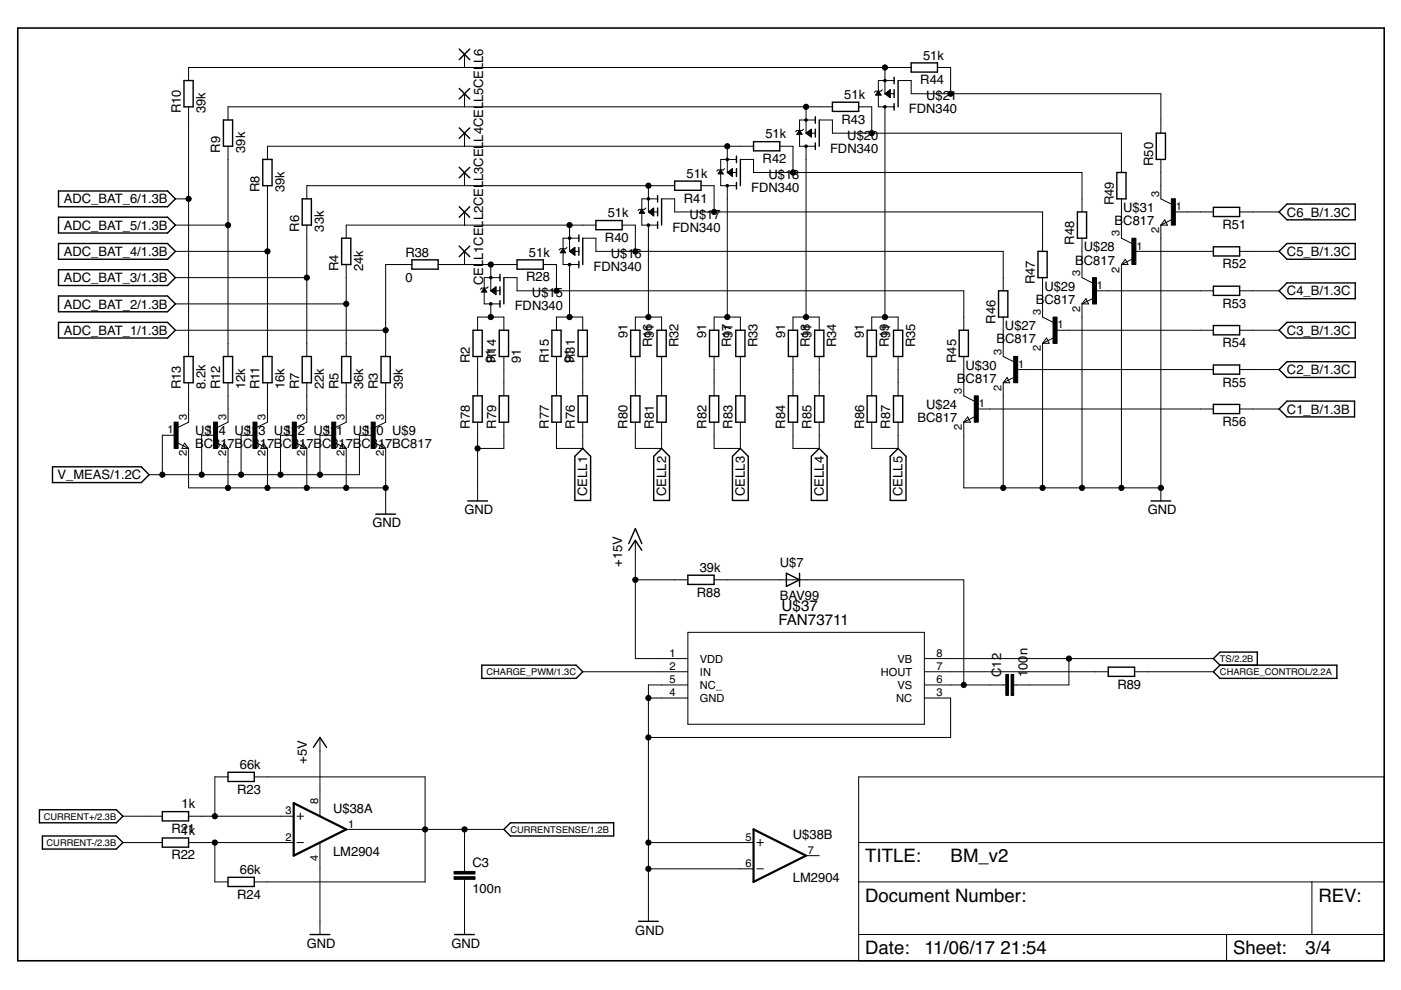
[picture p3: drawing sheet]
<svg xmlns="http://www.w3.org/2000/svg" width="297mm" height="210mm" viewBox="0 0 297 210" stroke-linecap="round" stroke-linejoin="round" font-family="sans-serif">
<g fill="none" stroke="#000" stroke-width=".3">
<path d="M39 17.1h2v5.5h-2zM97.4 18.8l2.2 2.2M97.4 10.4l2.2 2.2M99.6 18.8l-2.2 2.2M99.6 10.4l-2.2 2.2M189.6 16.4v1.4M189.6 19v1.7M190.4 17.1v5.5M193.2 13.3h5.6v2h-5.6zM47.4 25.4h1.9v5.6h-1.9zM55.7 33.8h2v5.6h-2zM97.4 35.5l2.2 2.2"/>
<path d="M97.4 27.1l2.2 2.2M99.6 35.5l-2.2 2.2M99.6 27.1l-2.2 2.2M143 38.4h5.6v1.9h-5.6zM156.1 33.1v1.4M156.1 35.8v1.6M156.1 38.7v1.4M157 33.8v5.6M159.8 30h5.5v2h-5.5zM172.9 24.7v1.4M172.9 27.4v1.7M172.9 30.3v1.4"/>
<path d="M173.7 25.4v5.6M176.5 21.7h5.6v1.9h-5.6zM189.6 22v1.3M236.8 36.6h1.9v5.6h-1.9zM245.2 28.2h1.9v5.6h-1.9zM12.4 40.5h23.1l1.7 1.7-1.7 1.6h-23.1zM12.4 46.1h23.1l1.7 1.6-1.7 1.7h-23.1zM12.4 51.6h23.1l1.7 1.7-1.7 1.7h-23.1zM12.4 57.2h23.1l1.7 1.7-1.7 1.6h-23.1zM64.1 42.2h1.9v5.5h-1.9zM72.4 50.5h2v5.6h-2zM87.3 55.1h5.6v2h-5.6z"/>
<path d="M97.4 52.2l2.2 2.2M97.4 43.8l2.2 2.3M99.6 52.2l-2.2 2.2M99.6 43.8l-2.2 2.3M106 58.2v1.4M106.8 58.9v5.5M109.6 55.1h5.6v2h-5.6zM122.7 49.8v1.4M122.7 52.5v1.6M122.7 55.4v1.4M123.5 50.5v5.6M126.3 46.8h5.6v1.9h-5.6z"/>
<path d="M139.4 41.5v1.3M139.4 44.1v1.7M139.4 47v1.4M140.3 42.2v5.5M220.1 53.3h1.9v5.6h-1.9zM228.4 44.9h2v5.6h-2zM257.3 44h5.5v1.9h-5.5zM257.3 52.3h5.5v2h-5.5zM271.2 53.3l1.7-1.7h14.4v3.4h-14.4zM271.2 44.9l1.7-1.6h14.4v3.3h-14.4zM12.4 68.3h23.1l1.7 1.7-1.7 1.7h-23.1zM12.4 62.8h23.1l1.7 1.6-1.7 1.7h-23.1z"/>
<path d="M39 75.6h2v5.6h-2zM47.4 75.6h1.9v5.6h-1.9zM55.7 75.6h2v5.6h-2zM64.1 75.6h1.9v5.6h-1.9zM72.4 75.6h2v5.6h-2zM80.8 75.6h1.9v5.6h-1.9zM100.3 70h1.9v5.6h-1.9zM105.9 70h1.9v5.6h-1.9zM106 60.8v1.7M106 63.7v1.4M117 70h2v5.6h-2zM122.6 70h1.9v5.6h-1.9z"/>
<path d="M133.7 70h2v5.6h-2zM139.3 70h1.9v5.6h-1.9zM150.4 70h2v5.6h-2zM156 70h1.9v5.6h-1.9zM167.2 70h1.9v5.6h-1.9zM172.7 70h2v5.6h-2zM183.9 70h1.9v5.6h-1.9zM189.4 70h2v5.6h-2zM203.4 70h1.9v5.6h-1.9zM211.7 61.7h2v5.5h-2zM257.3 60.7h5.5v1.9h-5.5zM257.3 69h5.5v2h-5.5z"/>
<path d="M257.3 77.4h5.5v1.9h-5.5zM271.2 70l1.7-1.7h14.4v3.4h-14.4zM271.2 61.7l1.7-1.7h14.4v3.3h-14.4zM272.9 76.7h14.4v3.3h-14.4l-1.7-1.6zM11.1 99h18.9l1.6 1.6-1.6 1.7h-18.9zM100.3 83.9h1.9v5.6h-1.9zM105.9 83.9h1.9v5.6h-1.9zM117 83.9h2v5.6h-2zM121.9 96.8l1.6-1.7 1.7 1.7v9.3h-3.3zM122.6 83.9h1.9v5.6h-1.9zM133.7 83.9h2v5.6h-2zM139.3 83.9h1.9v5.6h-1.9z"/>
<path d="M140.3 95.1l1.6 1.7v9.3h-3.3v-9.3zM150.4 83.9h2v5.6h-2zM155.3 96.8l1.7-1.7 1.6 1.7v9.3h-3.3zM156 83.9h1.9v5.6h-1.9zM167.2 83.9h1.9v5.6h-1.9zM172 96.8l1.7-1.7 1.7 1.7v9.3h-3.4zM172.7 83.9h2v5.6h-2zM183.9 83.9h1.9v5.6h-1.9zM188.7 96.8l1.7-1.7 1.7 1.7v9.3h-3.4zM189.4 83.9h2v5.6h-2zM257.3 85.7h5.5v2h-5.5zM271.2 86.7l1.7-1.7h14.3v3.4h-14.3z"/>
<path d="M79.7 109h4.2M99.2 106.2h4.2M133.3 116.7l1.4-2.1 1.4 2.1M133.3 115.3l1.4-3.2 1.4 3.2M244 106.2h4.2M145.8 122h5.6v1.9h-5.6zM166.7 121.5l2.8 1.4-2.8 1.4zM169.5 121.5v2.8M66.4 158.5l1.4-2.1 1.4 2.1M102.2 141h20l1.3 1.4-1.3 1.4h-20zM235 141.5h5.6v1.9h-5.6zM258.7 141l-1.4-1.4 1.4-1.3h7.9v2.7"/>
<path d="M258.7 141h24.7v2.8h-24.7l-1.4-1.4zM8.4 171.7h16.3l1.4 1.4-1.4 1.4h-16.3zM9 177.2h15.7l1.4 1.4-1.4 1.4h-15.7zM34.4 172.1h5.6v2h-5.6zM34.4 177.7h5.6v1.9h-5.6zM48.3 163.7h5.6v2h-5.6zM108.2 174.5h21.9v2.7h-21.9l-1.4-1.3zM48.3 186h5.6v2h-5.6zM65.7 198.1h4.2M96.4 198.1h4.2M135.4 195.3h4.2"/>
</g>
<g fill="none" stroke="#000" stroke-width=".21">
<path d="M98.5 11.5v2.8M98.5 19.9v2.7M185.9 19.9h.7M185.9 19.7h.6M186 19.6h.4M186.1 19.5h.2M186.2 19.3l.6 .9h-1.1zM187.1 19l-.3 .3h-1.1l-.3 .3M187.6 19.9h2M187.6 14.3v5.6M187.8 19.7h.9M188 19.6h.7"/>
<path d="M188.2 19.5h.5M188.4 19.3h.3M188.5 19.2h.2M188.7 19h.1M188.7 19l-1.1 .9M188.7 19v1.7l-1.1-.8M189.6 17.1h-3.4v5.5h3.4M190.4 17.1h2.8v2.8h52.9v8.3M193.2 14.3h-153.2v2.8M198.8 14.3h2.7v5.6M40 22.6v53M48.3 31v44.6"/>
<path d="M56.7 39.4v36.2M98.5 28.2v2.8M98.5 36.6v2.8M137.5 39.4v5.5M143 39.4h-78v2.8M148.6 39.4h2.8v5.5M152.3 36.8h1M152.4 36.7h.8M152.5 36.5h.6M152.6 36.4h.4M152.7 36.2h.3M152.7 36.1h.2"/>
<path d="M152.8 36l.6 .9h-1.1zM153.6 35.8l-.2 .2h-1.1l-.3 .3M154.2 36.6h1.9M154.2 31v5.6M154.2 39.4v27.8M154.2 36.6l1.1-.8v1.6zM154.3 36.7h1M154.3 36.5h1M154.5 36.8h.8M154.5 36.4h.8M154.6 36.9h.7M154.6 36.2h.7"/>
<path d="M154.8 36.1h.5M154.8 37.1h.5M155 37.2h.3M155 36h.3M155.2 37.3h.1M155.2 35.8h.1M156.1 33.8h-3.3v5.6h3.3M157 33.8h2.8v2.8h69.6v8.3M159.8 31h-103.1v2.8M165.3 31h2.8v5.6M169 28.4h1M169.1 28.3h.8"/>
<path d="M169.2 28.1h.6M169.3 28h.4M169.4 27.9h.2M169.5 27.7h.1M169.5 27.7l.6 .8h-1.1zM170.3 27.4l-.2 .3h-1.1l-.3 .2M170.9 28.2h2M170.9 22.6v5.6M170.9 31v36.2M170.9 28.2l1.1-.8v1.7zM171 28.1h1M171.1 28.4h.9"/>
<path d="M171.2 28h.8M171.3 28.5h.7M171.4 27.9h.6M171.5 28.7h.5M171.6 27.7h.4M171.7 28.8h.3M171.8 27.6h.2M171.9 28.9h.1M172 27.5h.1M172.9 25.4h-3.4v5.6h3.4M173.7 25.4h2.8v2.8h61.3v8.4M176.5 22.6h-128.2v2.8"/>
<path d="M182.1 22.6h2.7v5.6M185.8 20h.9M187.6 22.6v44.6M187.8 20h.9M188 20.1h.7M188.2 20.3h.5M188.3 20.4h.4M188.5 20.6h.2M188.7 20.7h.1M246.1 33.8v8.4l2.2 1.1M37.2 47.7h11.1M37.2 53.3h19.5"/>
<path d="M37.2 58.9h27.8M37.2 42.2h2.8M65 47.7v27.9M73.4 56.1v19.5M87.3 56.1h-5.5v19.5M92.9 56.1h16.7M98.5 44.9v2.8M98.5 53.3v2.8M104.1 56.1v5.6M106 58.9h-3.3v5.5h3.3M106.8 58.9h2.8v2.8h94.7v8.3M115.2 56.1h2.8v5.6"/>
<path d="M118.9 53.4h.9M119 53.3h.7M119.1 53.2h.6M119.2 53h.4M119.3 52.9h.2M119.4 52.8h.1M119.4 52.7l.5 .9h-1.1zM120.2 52.5l-.3 .2h-1.1l-.3 .3M120.8 53.3h1.9M120.8 47.7v5.6M120.8 56.1v11.1M120.8 53.3l1.1 .8"/>
<path d="M120.9 53.2h1M121 53.4h.9M121.1 53h.8M121.1 53.6h.8M121.3 52.9h.6M121.3 53.7h.6M121.5 52.8h.4M121.5 53.8h.4M121.7 52.6h.2M121.7 54h.2M121.8 52.5h.1M121.9 54.1h.1"/>
<path d="M121.9 52.5l-1.1 .8M121.9 52.5v1.6M122.7 50.5h-3.3v5.6h3.3M123.5 50.5h2.8v2.8h86.4v8.4M126.3 47.7h-52.9v2.8M131.9 47.7h2.8v5.6M135.6 45h.9M135.7 44.9h.7M135.8 44.8h.6M135.9 44.6h.3M136 44.5h.2M136.1 44.4l.6 .8h-1.2z"/>
<path d="M136.9 44.1l-.2 .3h-1.2l-.2 .3M137.5 47.7v19.5M137.5 44.9h1.9M137.5 44.9l1.1-.8v1.7zM137.5 44.9h1.1M137.6 45h1M137.7 44.8h.9M137.8 45.2h.8M137.9 44.6h.7M138 45.3h.6M138.1 44.5h.5M138.2 45.4h.4"/>
<path d="M138.2 44.4h.4M138.3 45.6h.3M138.4 44.2h.2M138.5 45.7h.1M139.4 42.2h-3.3v5.5h3.3M140.3 42.2h2.7v2.7h78v8.4M221 58.9v8.3l2.3 1.1M229.4 50.5v8.4l2.2 1.1M237.8 42.2v8.3l2.2 1.1M237.8 56.1v47.3M238.6 55l.6 1.1h-1.4zM240 55l-2.2 1.1"/>
<path d="M240.6 53.3h16.7M246.1 47.7v58.5M247 46.6l.5 1.1h-1.4zM248.3 46.6l-2.2 1.1M248.9 44.9h8.4M262.8 53.3h8.4M262.8 44.9h8.4M37.2 70h44.6M37.2 64.4h36.2M101.3 70v-2.8h5.5v2.8M101.3 75.6v8.3M102.2 61.8h.9"/>
<path d="M102.3 61.7h.8M102.3 61.6h.7M102.4 61.4h.5M102.5 61.3h.3M102.6 61.2h.1M102.7 61.1l.5 .8h-1.1zM103.5 60.8l-.3 .3h-1.1l-.3 .3M104.1 61.7h1.9M104.1 64.4v2.8M104.1 61.7l1.1-.9v1.7zM104.1 61.7h1.1M104.2 61.6h1"/>
<path d="M104.3 61.8h.9M104.4 61.4h.8M104.5 62h.7M104.5 61.3h.7M104.6 62.1h.6M104.7 61.2h.5M104.8 62.2h.4M104.9 61h.3M105 62.4h.2M105.1 60.9h.1M106.8 75.6v8.3M118 70v-2.8h5.5v2.8"/>
<path d="M118 75.6v8.3M123.5 75.6v8.3M134.7 70v-2.8h5.6v2.8M134.7 75.6v8.3M140.3 75.6v8.3M151.4 70v-2.8h5.6v2.8M151.4 75.6v8.3M157 75.6v8.3M168.1 70v-2.8h5.6v2.8M168.1 75.6v8.3M173.7 75.6v8.3M184.8 70v-2.8h5.6v2.8"/>
<path d="M184.8 75.6v8.3M190.4 75.6v8.3M204.3 75.6v8.3l2.3 1.1M212.7 67.2v8.4l2.2 1.1M215.5 78.4h41.8M221 72.8v30.6M221.9 71.7l.5 1.1h-1.4zM223.3 71.7l-2.3 1.1M223.8 70h33.5M229.4 64.4v39M230.3 63.3l.5 1.1h-1.4zM231.6 63.3l-2.2 1.1"/>
<path d="M232.2 61.7h25.1M262.8 70h8.4M262.8 61.7h8.4M262.8 78.4h8.4M37.2 92.3h-2.8v8.3M37.8 94l2.2 1.1M39.1 94l.9 1.1h-1.4zM40 81.2v8.3l-2.2 1.1M40 95.1v8.3h41.8M45.6 92.3h-2.8v8.3M46.1 94l2.2 1.1M47.5 94l.8 1.1h-1.4z"/>
<path d="M48.3 81.2v8.3l-2.2 1.1M48.3 95.1v8.3M53.9 92.3h-2.8v8.3M54.5 94l2.2 1.1M55.9 94l.8 1.1h-1.4zM56.7 81.2v8.3l-2.2 1.1M56.7 95.1v8.3M62.3 92.3h-2.8v8.3M62.8 94l2.2 1.1M64.2 94l.8 1.1h-1.3zM65 81.2v8.3l-2.2 1.1M65 95.1v8.3"/>
<path d="M70.6 92.3h-2.8v8.3M71.2 94l2.2 1.1M72.6 94l.8 1.1h-1.4zM73.4 81.2v8.3l-2.2 1.1M73.4 95.1v8.3M79 92.3h-2.8v8.3h-44.6M79.5 94l2.3 1.1M80.9 94l.9 1.1h-1.4zM81.8 81.2v8.3l-2.3 1.1M81.8 95.1v13.9M101.3 89.5v16.7M106.8 89.5v5.6h-5.5"/>
<path d="M118 89.5v5.6h5.5v-5.6M134.7 89.5v5.6h5.6v-5.6M151.4 89.5v5.6h5.6v-5.6M168.1 89.5v5.6h5.6v-5.6M184.8 89.5v5.6h5.6v-5.6M204.3 89.5v13.9h41.8M205.2 88.4l.5 1.1h-1.4zM206.6 88.4l-2.3 1.1M207.1 86.7h50.2M212.7 81.2v22.2M213.5 80l.6 1.2h-1.4zM214.9 80l-2.2 1.2"/>
<path d="M262.8 86.7h8.4M134.7 114.6v25h11.1M134.7 122.9h11.1M145.8 134.1h50.2v19.5h-50.2zM151.4 122.9h52.9v22.3M196 139.6h61.3M226.6 139.6v5.6h-11.7M67.8 156.4v16.7M123.5 142.4h22.3M137.5 148h8.3M145.8 145.2h-8.3v50.1M196 145.2h17.3"/>
<path d="M196 142.4h39M196 148h5.5v8.4h-64M240.6 142.4h16.7M26.1 173.1h8.3M26.1 178.6h8.3M40 173.1h22.3M40 178.6h22.3M45.6 178.6v8.4h2.7M48.3 164.7h-2.7v8.4M53.9 164.7h36.2v22.3h-36.2M63 173.1h1.3M63 178.6h1.3"/>
<path d="M63.7 172.4v1.4M67.8 178.6v19.5M73.4 175.9h33.4M98.5 175.9v8.9M137.5 178.6h22.3M160.5 178.6h1.4M161.2 177.9v1.4M182.1 178.6h111.4M182.1 164.7h111.4v39h-111.4zM98.5 186.4v11.7M137.5 184.2h22.3M160.5 184.2h1.4"/>
<path d="M170.9 181.4h2.8M182.1 187h111.4M182.1 198.1h111.4M260.1 198.1v5.6M278.2 187v11.1"/>
</g>
<g fill="#000" stroke="#000" stroke-width=".21">
<path d="M231.6 58.9h.9v5.6h-.9zM240 50.5h.8v5.6h-.8zM248.3 42.1h.9v5.6h-.9zM214.9 75.6h.9v5.6h-.9zM223.3 67.2h.8v5.6h-.8zM36.9 89.5h.9v5.6h-.9zM45.3 89.5h.8v5.6h-.8zM53.6 89.5h.9v5.6h-.9zM62 89.5h.8v5.6h-.8zM70.3 89.5h.9v5.6h-.9zM78.7 89.5h.8v5.6h-.8zM206.6 83.9h.8v5.6h-.8z"/>
<path d="M213.3 143h.5v4.4h-.5zM214.4 143h.5v4.4h-.5zM96.3 185.9h4.4v.5h-4.4zM96.3 184.8h4.4v.5h-4.4z"/>
</g>
<path d="M62.3 170.3l11.1 5.6-11.1 5.5zM159.8 175.9l11.1 5.5-11.1 5.6z" fill="none" stroke="#000" stroke-width=".47"/>
<g fill="#000" stroke="#000" stroke-width=".21">
<circle cx="187.6" cy="14.3" r=".55"/>
<circle cx="187.6" cy="17.1" r=".28"/>
<circle cx="201.5" cy="19.9" r=".55"/>
<circle cx="137.5" cy="39.4" r=".55"/>
<circle cx="154.2" cy="31" r=".55"/>
<circle cx="154.2" cy="33.8" r=".28"/>
<circle cx="154.2" cy="39.4" r=".28"/>
<circle cx="168.1" cy="36.6" r=".55"/>
<circle cx="170.9" cy="22.6" r=".55"/>
<circle cx="170.9" cy="25.4" r=".28"/>
<circle cx="170.9" cy="31" r=".28"/>
<circle cx="184.8" cy="28.2" r=".55"/>
<circle cx="187.6" cy="22.6" r=".28"/>
<circle cx="40" cy="42.2" r=".55"/>
<circle cx="48.3" cy="47.7" r=".55"/>
<circle cx="56.7" cy="53.3" r=".55"/>
<circle cx="65" cy="58.9" r=".55"/>
<circle cx="104.1" cy="56.1" r=".55"/>
<circle cx="104.1" cy="58.9" r=".28"/>
<circle cx="120.8" cy="47.7" r=".55"/>
<circle cx="120.8" cy="50.5" r=".28"/>
<circle cx="120.8" cy="56.1" r=".28"/>
<circle cx="134.7" cy="53.3" r=".55"/>
<circle cx="137.5" cy="47.7" r=".28"/>
<circle cx="137.5" cy="42.2" r=".28"/>
<circle cx="151.4" cy="44.9" r=".55"/>
<circle cx="73.4" cy="64.4" r=".55"/>
<circle cx="81.8" cy="70" r=".55"/>
<circle cx="104.1" cy="67.2" r=".55"/>
<circle cx="104.1" cy="64.4" r=".28"/>
<circle cx="118" cy="61.7" r=".55"/>
<circle cx="120.8" cy="67.2" r=".55"/>
<circle cx="137.5" cy="67.2" r=".55"/>
<circle cx="154.2" cy="67.2" r=".55"/>
<circle cx="170.9" cy="67.2" r=".55"/>
<circle cx="187.6" cy="67.2" r=".55"/>
<circle cx="101.3" cy="95.1" r=".55"/>
<circle cx="34.4" cy="100.6" r=".55"/>
<circle cx="42.8" cy="100.6" r=".55"/>
<circle cx="48.3" cy="103.4" r=".55"/>
<circle cx="51.1" cy="100.6" r=".55"/>
<circle cx="56.7" cy="103.4" r=".55"/>
<circle cx="59.5" cy="100.6" r=".55"/>
<circle cx="65" cy="103.4" r=".55"/>
<circle cx="67.8" cy="100.6" r=".55"/>
<circle cx="73.4" cy="103.4" r=".55"/>
<circle cx="81.8" cy="103.4" r=".55"/>
<circle cx="212.7" cy="103.4" r=".55"/>
<circle cx="221" cy="103.4" r=".55"/>
<circle cx="229.4" cy="103.4" r=".55"/>
<circle cx="237.8" cy="103.4" r=".55"/>
<circle cx="246.1" cy="103.4" r=".55"/>
<circle cx="134.7" cy="122.9" r=".55"/>
<circle cx="226.6" cy="139.6" r=".55"/>
<circle cx="137.5" cy="148" r=".55"/>
<circle cx="137.5" cy="156.4" r=".55"/>
<circle cx="204.3" cy="145.2" r=".55"/>
<circle cx="45.6" cy="173.1" r=".55"/>
<circle cx="45.6" cy="178.6" r=".55"/>
<circle cx="90.1" cy="175.9" r=".55"/>
<circle cx="98.5" cy="175.9" r=".55"/>
<circle cx="137.5" cy="178.6" r=".55"/>
<circle cx="137.5" cy="184.2" r=".55"/>
</g>
<path d="M3.8 5.9h289.7v197.8h-289.7z" fill="none" stroke="#000" stroke-width=".34"/>
<g font-size="3.9">
<text x="183.4" y="182.8">TITLE:</text>
<text x="201.6" y="182.8">BM_v2</text>
<text x="183.4" y="191.2">Document Number:</text>
<text x="279.6" y="191.2">REV:</text>
<text x="183.4" y="202.3">Date:</text>
<text x="196" y="202.3">11/06/17</text>
<text x="212.1" y="202.3">21:54</text>
<text x="261.4" y="202.3">Sheet:</text>
<text x="276.8" y="202.3">3/4</text>
</g>
<g font-size="3.2">
<text x="165.7" y="129.6">U$37</text>
<text x="165" y="132.4">FAN73711</text>
</g>
<g font-size="2.8">
<text x="195.1" y="17.9">R44</text>
<text x="195.7" y="12.6">51k</text>
<text x="179" y="21">51k</text>
<text x="196.4" y="21.3">U$21</text>
<text x="38.3" y="24" transform="rotate(-90 38.3 24)">R10</text>
<text x="43.6" y="24" transform="rotate(-90 43.6 24)">39k</text>
<text x="162.3" y="29.3">51k</text>
<text x="178.4" y="26.2">R43</text>
<text x="179.6" y="29.6">U$20</text>
<text x="192.7" y="24">FDN340</text>
<text x="46.7" y="32.4" transform="rotate(-90 46.7 32.4)">R9</text>
<text x="52" y="32.4" transform="rotate(-90 52 32.4)">39k</text>
<text x="161.7" y="34.6">R42</text>
<text x="176" y="32.4">FDN340</text>
<text x="244.5" y="35.2" transform="rotate(-90 244.5 35.2)">R50</text>
<text x="55.1" y="40.8" transform="rotate(-90 55.1 40.8)">R8</text>
<text x="60.3" y="40.8" transform="rotate(-90 60.3 40.8)">39k</text>
<text x="145.6" y="37.7">51k</text>
<text x="159.3" y="40.8">FDN340</text>
<text x="162.9" y="38">U$18</text>
<text x="13.6" y="43.1">ADC_BAT_6/1.3B</text>
<text x="128.9" y="46.1">51k</text>
<text x="145" y="43">R41</text>
<text x="146.2" y="46.3">U$17</text>
<text x="236.1" y="43.5" transform="rotate(-90 236.1 43.5)">R49</text>
<text x="236.3" y="47.7">B</text>
<text x="238.1" y="44.9">U$31</text>
<text x="238.2" y="47.7">C817</text>
<text x="272.9" y="45.9">C6_B/1.3C</text>
<text x="13.6" y="48.7">ADC_BAT_5/1.3B</text>
<text x="63.4" y="49.1" transform="rotate(-90 63.4 49.1)">R6</text>
<text x="68.7" y="49.1" transform="rotate(-90 68.7 49.1)">33k</text>
<text x="128.3" y="51.3">R40</text>
<text x="142.6" y="49.1">FDN340</text>
<text x="227.8" y="51.9" transform="rotate(-90 227.8 51.9)">R48</text>
<text x="229.8" y="53.3">U$28</text>
<text x="259.2" y="48.5">R51</text>
<text x="13.6" y="59.8">ADC_BAT_3/1.3B</text>
<text x="13.6" y="54.3">ADC_BAT_4/1.3B</text>
<text x="71.8" y="57.5" transform="rotate(-90 71.8 57.5)">R4</text>
<text x="77" y="57.5" transform="rotate(-90 77 57.5)">24k</text>
<text x="85.9" y="59.7">0</text>
<text x="85.9" y="54.4">R38</text>
<text x="111.6" y="59.7">R28</text>
<text x="112.1" y="54.4">51k</text>
<text x="125.8" y="57.5">FDN340</text>
<text x="129.5" y="54.7">U$16</text>
<text x="228" y="56.1">B</text>
<text x="229.8" y="56.1">C817</text>
<text x="259.2" y="56.9">R52</text>
<text x="272.9" y="54.3">C5_B/1.3C</text>
<text x="13.6" y="65.4">ADC_BAT_2/1.3B</text>
<text x="102.5" y="60.4" transform="rotate(-90 102.5 60.4)">CELL1CELL2CELL3CELL4CELL5CELL6</text>
<text x="109.1" y="65.8">FDN340</text>
<text x="112.8" y="63">U$15</text>
<text x="219.4" y="60.3" transform="rotate(-90 219.4 60.3)">R47</text>
<text x="219.6" y="64.4">B</text>
<text x="221.4" y="61.7">U$29</text>
<text x="221.4" y="64.4">C817</text>
<text x="259.2" y="65.2">R53</text>
<text x="272.9" y="62.6">C4_B/1.3C</text>
<text x="13.6" y="71">ADC_BAT_1/1.3B</text>
<text x="133" y="71.7" transform="rotate(-90 133 71.7)">91</text>
<text x="138.3" y="71.7" transform="rotate(-90 138.3 71.7)">11</text>
<text x="149.7" y="71.7" transform="rotate(-90 149.7 71.7)">91</text>
<text x="155" y="71.7" transform="rotate(-90 155 71.7)">11</text>
<text x="166.4" y="71.7" transform="rotate(-90 166.4 71.7)">91</text>
<text x="171.7" y="71.7" transform="rotate(-90 171.7 71.7)">11</text>
<text x="183.2" y="71.7" transform="rotate(-90 183.2 71.7)">91</text>
<text x="188.4" y="71.7" transform="rotate(-90 188.4 71.7)">11</text>
<text x="211.1" y="68.6" transform="rotate(-90 211.1 68.6)">R46</text>
<text x="213.1" y="70">U$27</text>
<text x="272.9" y="71">C3_B/1.3C</text>
<text x="99.6" y="77" transform="rotate(-90 99.6 77)">R2</text>
<text x="104.9" y="77" transform="rotate(-90 104.9 77)">91</text>
<text x="105.2" y="77" transform="rotate(-90 105.2 77)">R14</text>
<text x="110.5" y="77" transform="rotate(-90 110.5 77)">91</text>
<text x="116.3" y="77" transform="rotate(-90 116.3 77)">R15</text>
<text x="121.6" y="77" transform="rotate(-90 121.6 77)">91</text>
<text x="121.9" y="77" transform="rotate(-90 121.9 77)">R31</text>
<text x="138.3" y="73.7" transform="rotate(-90 138.3 73.7)">R96</text>
<text x="143.9" y="73.7" transform="rotate(-90 143.9 73.7)">R32</text>
<text x="155" y="73.7" transform="rotate(-90 155 73.7)">R97</text>
<text x="160.6" y="73.7" transform="rotate(-90 160.6 73.7)">R33</text>
<text x="171.7" y="73.7" transform="rotate(-90 171.7 73.7)">R98</text>
<text x="177.3" y="73.7" transform="rotate(-90 177.3 73.7)">R34</text>
<text x="188.4" y="73.7" transform="rotate(-90 188.4 73.7)">R99</text>
<text x="194" y="73.7" transform="rotate(-90 194 73.7)">R35</text>
<text x="202.7" y="77" transform="rotate(-90 202.7 77)">R45</text>
<text x="211.3" y="72.8">B</text>
<text x="213.1" y="72.8">C817</text>
<text x="259.2" y="73.6">R54</text>
<text x="38.3" y="82.5" transform="rotate(-90 38.3 82.5)">R13</text>
<text x="43.6" y="82.5" transform="rotate(-90 43.6 82.5)">8.2k</text>
<text x="46.7" y="82.5" transform="rotate(-90 46.7 82.5)">R12</text>
<text x="52" y="82.5" transform="rotate(-90 52 82.5)">12k</text>
<text x="55.1" y="82.5" transform="rotate(-90 55.1 82.5)">R11</text>
<text x="60.3" y="82.5" transform="rotate(-90 60.3 82.5)">16k</text>
<text x="63.4" y="82.5" transform="rotate(-90 63.4 82.5)">R7</text>
<text x="68.7" y="82.5" transform="rotate(-90 68.7 82.5)">22k</text>
<text x="71.8" y="82.5" transform="rotate(-90 71.8 82.5)">R5</text>
<text x="77" y="82.5" transform="rotate(-90 77 82.5)">36k</text>
<text x="80.1" y="82.5" transform="rotate(-90 80.1 82.5)">R3</text>
<text x="85.4" y="82.5" transform="rotate(-90 85.4 82.5)">39k</text>
<text x="202.9" y="81.2">B</text>
<text x="204.7" y="78.4">U$30</text>
<text x="204.7" y="81.2">C817</text>
<text x="259.2" y="82">R55</text>
<text x="272.9" y="79.3">C2_B/1.3C</text>
<text x="194.5" y="89.5">BC817</text>
<text x="196.4" y="86.7">U$24</text>
<text x="272.9" y="87.7">C1_B/1.3B</text>
<text x="41.4" y="95.1">B</text>
<text x="41.4" y="92.3">U</text>
<text x="43.2" y="95.1">C8</text>
<text x="43.4" y="92.3">$1</text>
<text x="46.4" y="92.3">4 U</text>
<text x="46.7" y="95.1">17B</text>
<text x="51.6" y="95.1">C8</text>
<text x="51.7" y="92.3">$1</text>
<text x="54.8" y="92.3">3 U</text>
<text x="55.1" y="95.1">17B</text>
<text x="59.9" y="95.1">C8</text>
<text x="60.1" y="92.3">$1</text>
<text x="63.1" y="92.3">2 U</text>
<text x="63.4" y="95.1">17B</text>
<text x="68.3" y="95.1">C8</text>
<text x="68.4" y="92.3">$1</text>
<text x="71.3" y="92.3">1</text>
<text x="71.8" y="95.1">17B</text>
<text x="74.8" y="92.3">U</text>
<text x="76.6" y="95.1">C8</text>
<text x="76.8" y="92.3">$1</text>
<text x="79.9" y="92.3">0 U$9</text>
<text x="80.2" y="95.1">17BC817</text>
<text x="99.6" y="90.9" transform="rotate(-90 99.6 90.9)">R78</text>
<text x="105.2" y="90.9" transform="rotate(-90 105.2 90.9)">R79</text>
<text x="116.3" y="90.9" transform="rotate(-90 116.3 90.9)">R77</text>
<text x="121.9" y="90.9" transform="rotate(-90 121.9 90.9)">R76</text>
<text x="133.1" y="90.9" transform="rotate(-90 133.1 90.9)">R80</text>
<text x="138.6" y="90.9" transform="rotate(-90 138.6 90.9)">R81</text>
<text x="149.8" y="90.9" transform="rotate(-90 149.8 90.9)">R82</text>
<text x="155.3" y="90.9" transform="rotate(-90 155.3 90.9)">R83</text>
<text x="166.5" y="90.9" transform="rotate(-90 166.5 90.9)">R84</text>
<text x="172.1" y="90.9" transform="rotate(-90 172.1 90.9)">R85</text>
<text x="183.2" y="90.9" transform="rotate(-90 183.2 90.9)">R86</text>
<text x="188.8" y="90.9" transform="rotate(-90 188.8 90.9)">R87</text>
<text x="259.2" y="90.3">R56</text>
<text x="12.2" y="101.6">V_MEAS/1.2C</text>
<text x="124.5" y="105.2" transform="rotate(-90 124.5 105.2)">CELL1</text>
<text x="141.2" y="105.2" transform="rotate(-90 141.2 105.2)">CELL2</text>
<text x="158" y="105.2" transform="rotate(-90 158 105.2)">CELL3</text>
<text x="174.7" y="105.2" transform="rotate(-90 174.7 105.2)">CELL4</text>
<text x="191.4" y="105.2" transform="rotate(-90 191.4 105.2)">CELL5</text>
<text x="79" y="111.8">GND</text>
<text x="98.5" y="109">GND</text>
<text x="243.3" y="109">GND</text>
<text x="131.9" y="120.1" transform="rotate(-90 131.9 120.1)">+15V</text>
<text x="148.4" y="121.3">39k</text>
<text x="165.3" y="120.1">U$7</text>
<text x="147.8" y="126.5">R88</text>
<text x="165.3" y="127.1">BAV99</text>
<text x="212.3" y="143.5" transform="rotate(-90 212.3 143.5)">C12</text>
<text x="217.8" y="143.5" transform="rotate(-90 217.8 143.5)">1</text>
<text x="217.8" y="142" transform="rotate(-90 217.8 142)">00</text>
<text x="217.8" y="139" transform="rotate(-90 217.8 139)">n</text>
<text x="236.9" y="146">R89</text>
<text x="65.1" y="161.9" transform="rotate(-90 65.1 161.9)">+5V</text>
<text x="50.9" y="163">66k</text>
<text x="38.5" y="171.4">1k</text>
<text x="50.3" y="168.3">R23</text>
<text x="70.6" y="172.4">U$38A</text>
<text x="36.3" y="176.7">R21</text>
<text x="38.5" y="177">1k</text>
<text x="168.1" y="177.9">U$38B</text>
<text x="36.3" y="182.2">R22</text>
<text x="50.9" y="185.3">66k</text>
<text x="70.6" y="181.4">LM2904</text>
<text x="100.2" y="183.8">C3</text>
<text x="50.3" y="190.6">R24</text>
<text x="100.2" y="189.4">100n</text>
<text x="168.1" y="187">LM2904</text>
<text x="65.1" y="200.9">GND</text>
<text x="95.7" y="200.9">GND</text>
<text x="134.7" y="198.1">GND</text>
</g>
<g font-size="2.3">
<text x="245.7" y="41.8" transform="rotate(-90 245.7 41.8)">3</text>
<text x="249.3" y="44.6">1</text>
<text x="237.4" y="50.1" transform="rotate(-90 237.4 50.1)">3</text>
<text x="240.9" y="52.9">1</text>
<text x="245.7" y="49.4" transform="rotate(-90 245.7 49.4)">2</text>
<text x="229" y="58.5" transform="rotate(-90 229 58.5)">3</text>
<text x="237.4" y="57.8" transform="rotate(-90 237.4 57.8)">2</text>
<text x="232.6" y="61.3">1</text>
<text x="220.7" y="66.8" transform="rotate(-90 220.7 66.8)">3</text>
<text x="224.2" y="69.6">1</text>
<text x="229" y="66.1" transform="rotate(-90 229 66.1)">2</text>
<text x="212.3" y="75.2" transform="rotate(-90 212.3 75.2)">3</text>
<text x="215.9" y="78">1</text>
<text x="220.7" y="74.5" transform="rotate(-90 220.7 74.5)">2</text>
<text x="203.9" y="83.5" transform="rotate(-90 203.9 83.5)">3</text>
<text x="212.3" y="82.9" transform="rotate(-90 212.3 82.9)">2</text>
<text x="39.6" y="89.1" transform="rotate(-90 39.6 89.1)">3</text>
<text x="47.9" y="89.1" transform="rotate(-90 47.9 89.1)">3</text>
<text x="56.3" y="89.1" transform="rotate(-90 56.3 89.1)">3</text>
<text x="64.7" y="89.1" transform="rotate(-90 64.7 89.1)">3</text>
<text x="73" y="89.1" transform="rotate(-90 73 89.1)">3</text>
<text x="81.4" y="89.1" transform="rotate(-90 81.4 89.1)">3</text>
<text x="207.5" y="86.3">1</text>
<text x="35.5" y="91.9">1</text>
<text x="43.9" y="91.9">1</text>
<text x="52.2" y="91.9">1</text>
<text x="60.6" y="91.9">1</text>
<text x="68.9" y="91.9">1</text>
<text x="77.3" y="91.9">1</text>
<text x="203.9" y="91.2" transform="rotate(-90 203.9 91.2)">2</text>
<text x="39.6" y="96.8" transform="rotate(-90 39.6 96.8)">2</text>
<text x="47.9" y="96.8" transform="rotate(-90 47.9 96.8)">2</text>
<text x="56.3" y="96.8" transform="rotate(-90 56.3 96.8)">2</text>
<text x="64.7" y="96.8" transform="rotate(-90 64.7 96.8)">2</text>
<text x="73" y="96.8" transform="rotate(-90 73 96.8)">2</text>
<text x="81.4" y="96.8" transform="rotate(-90 81.4 96.8)">2</text>
<text x="142" y="139.3">1</text>
<text x="142" y="142">2</text>
<text x="148.4" y="140.5">VDD</text>
<text x="148.4" y="143.3">IN</text>
<text x="186.8" y="143.3">HOUT</text>
<text x="190.3" y="140.5">VB</text>
<text x="198.5" y="142">7</text>
<text x="198.5" y="139.3">8</text>
<text x="142" y="144.8">5</text>
<text x="142" y="147.6">4</text>
<text x="148.4" y="146.1">NC_</text>
<text x="148.4" y="148.8">GND</text>
<text x="190" y="148.8">NC</text>
<text x="190.3" y="146.1">VS</text>
<text x="198.5" y="147.6">3</text>
<text x="198.5" y="144.8">6</text>
<text x="60.6" y="172.7">3</text>
<text x="67.4" y="170.5" transform="rotate(-90 67.4 170.5)">8</text>
<text x="60.6" y="178.2">2</text>
<text x="73.8" y="175.5">1</text>
<text x="158.1" y="178.2">5</text>
<text x="67.4" y="182.5" transform="rotate(-90 67.4 182.5)">4</text>
<text x="158.1" y="183.8">6</text>
<text x="171.3" y="181">7</text>
</g>
<g font-size="2">
<text x="103.1" y="143.1">CHARGE_PWM/1.3C</text>
<text x="258.7" y="140.3">TS/2.2B</text>
<text x="258.7" y="143.1">CHARGE_CONTROL/2.2A</text>
<text x="9.3" y="173.8">CURRENT+/2.3B</text>
<text x="9.9" y="179.3">CURRENT-/2.3B</text>
<text x="108.2" y="176.6">CURRENTSENSE/1.2B</text>
</g>
</svg>
